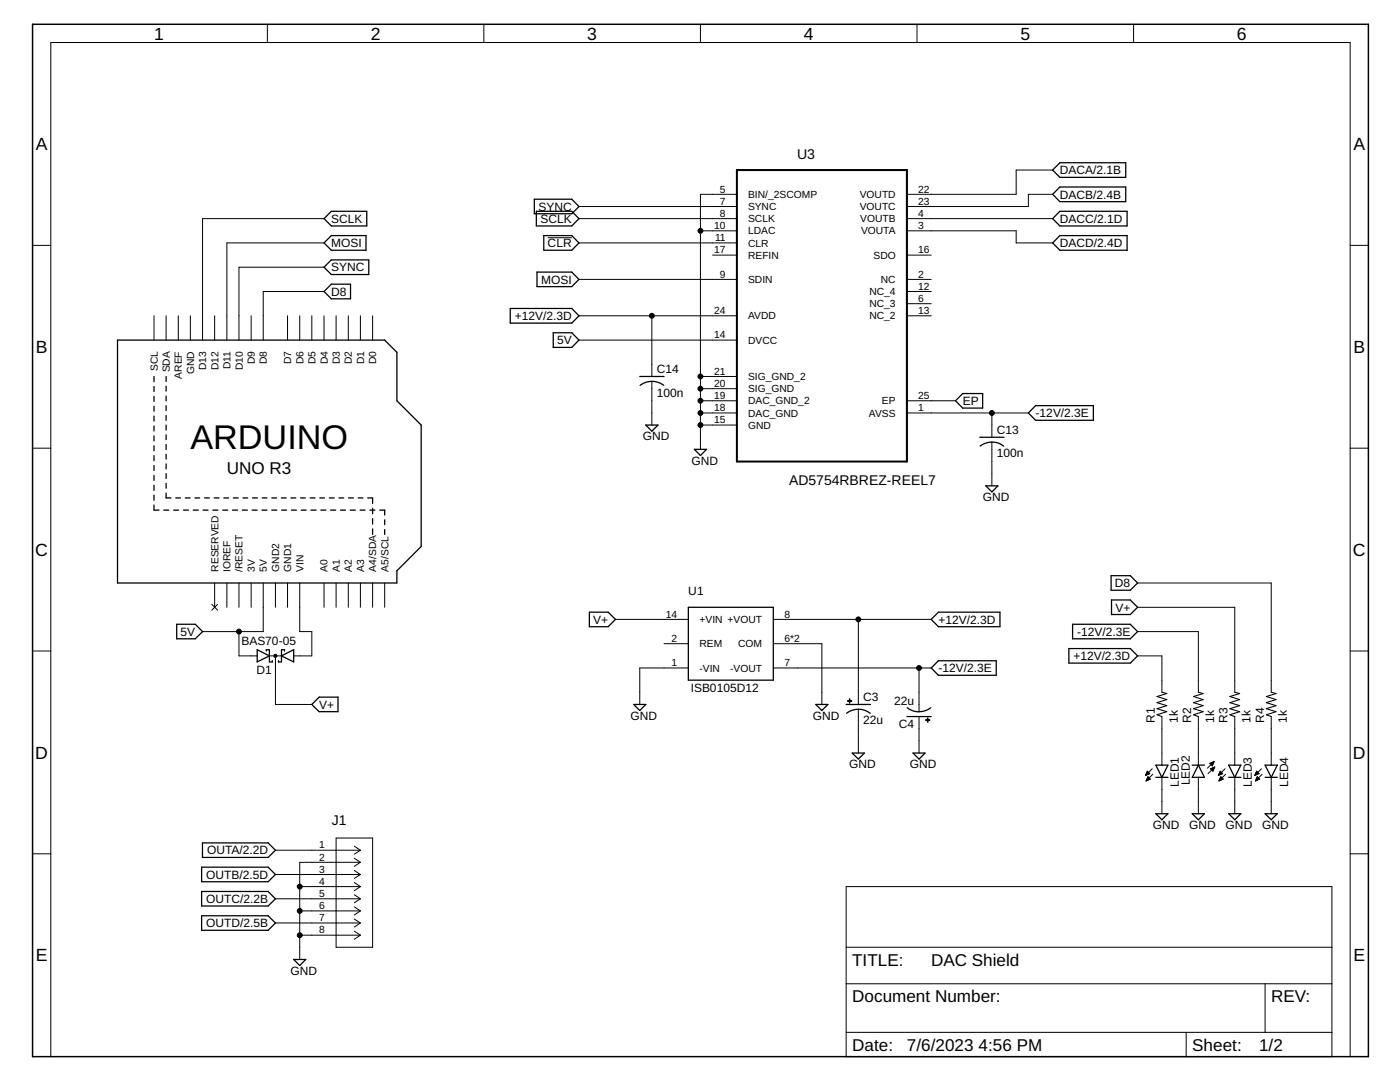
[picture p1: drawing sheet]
<svg xmlns="http://www.w3.org/2000/svg" width="279mm" height="216mm" viewBox="0 0 279 216" stroke-linecap="round" stroke-linejoin="round" font-family="sans-serif">
<g fill="none" stroke="#000" stroke-width=".25">
<path d="M106.6 39.8h7.5l1.4 1.4-1.4 1.5h-7.5zM211.5 32.5h13.2v2.9h-13.2l-1.4-1.5zM211.5 37.3h13.2v2.9h-13.2l-1.4-1.4zM64.7 48.5l1.4-1.5h6.9v2.9h-6.9zM64.7 53.3l1.4-1.4h7.5v2.9h-7.5zM64.7 58.2l1.4-1.5h3.9v2.9h-3.9zM66.1 42.2h7.1v2.9h-7.1l-1.4-1.5zM107 42.2h7.1l1.4 1.4-1.4 1.5h-7.1zM107.2 54.3h6.9l1.4 1.5-1.4 1.4h-6.9zM108.5 47h5.6l1.4 1.5-1.4 1.4h-5.6zM211.5 42.2h13.4v2.9h-13.4l-1.4-1.5zM211.5 47h13.4v2.9h-13.4l-1.4-1.4z"/>
<path d="M23.5 67.9h53.3l2.4 2.4v9.7l4.9 4.8v24.3l-4.9 4.8v2.4h-55.7zM30.7 75.1v1.1M30.7 77.1v1M30.7 79.1v1M33.1 75.1v1M33.1 77.1v.9M33.1 79v1M101.8 61.6h12.3l1.4 1.4-1.4 1.5h-12.3zM110.4 66.4h3.7l1.4 1.5-1.4 1.4h-3.7zM127.7 75.1h4.8M127.7 76.9a3.9 3.9 0 0 1 4.8 0M190.7 80l1.4-1.5h4v2.9h-4z"/>
<path d="M30.7 81v1.1M30.7 83v1M30.7 85v1M30.7 87v1M30.7 88.9v1.1M30.7 90.9v1M30.7 92.9v1M30.7 94.8v1.1M30.7 96.8v1.1M30.7 98.8v1M33.1 80.9v1M33.1 82.9v1"/>
<path d="M33.1 84.8v1M33.1 86.8v.9M33.1 88.7v1M33.1 90.6v1M33.1 92.6v1M33.1 94.5v1M33.1 96.4v1M33.1 98.4v1h1M35.1 99.4h.9M37 99.4h1M38.9 99.4h1M40.8 99.4h1"/>
<path d="M42.7 99.4h1M44.7 99.4h.9M46.6 99.4h.9M48.5 99.4h.9M50.4 99.4h1M52.3 99.4h1M54.2 99.4h1M56.2 99.4h.9M58.1 99.4h.9M60 99.4h.9M61.9 99.4h1M63.8 99.4h1"/>
<path d="M65.7 99.4h1M67.6 99.4h1M69.6 99.4h.9M71.5 99.4h.9M73.4 99.4h1v1.1M128.9 84.8h2.4l-1.2 1.2zM138.6 89.7h2.4l-1.2 1.2zM195.5 87.2h4.9M195.6 89a3.8 3.8 0 0 1 4.7 0M196.7 96.9h2.5l-1.2 1.2zM206.7 80.9h11.5v3h-11.5l-1.5-1.5zM30.7 100.8v1h1"/>
<path d="M32.7 101.8h1M34.6 101.8h1M36.6 101.8h1M38.6 101.8h1M40.5 101.8h1M42.5 101.8h1M44.4 101.8h1M46.4 101.8h1M48.4 101.8h1M50.3 101.8h1M52.3 101.8h1M54.2 101.8h1"/>
<path d="M56.2 101.8h1M58.1 101.8h1.1M60.1 101.8h1M62.1 101.8h1M64 101.8h1M66 101.8h1M67.9 101.8h1M69.9 101.8h1M71.9 101.8h1M73.8 101.8h1M74.4 101.4v1.1M74.4 103.5v1.1"/>
<path d="M74.4 105.5v1.1M75.8 101.8h1v1M76.8 103.7v1M76.8 105.7v.9M221.7 114.9h3.9l1.4 1.4-1.4 1.5h-3.9zM221.8 119.7h3.8l1.4 1.5-1.4 1.4h-3.8zM35.3 124.6h3.7l1.4 1.4-1.4 1.5h-3.7zM51.3 129.6l2.5 1.3-2.5 1.2zM53.1 129.9v-.3h.7v2.5h.6v-.3M56.2 130.9l2.4-1.3v2.5zM56.8 129.9v-.3h-.6v2.5h-.6v-.3M117.6 122.2h3.8l1.4 1.4-1.4 1.5h-3.8z"/>
<path d="M137.4 121.2h16.9v14.5h-16.9zM185.8 123.6l1.5-1.4h12.3v2.9h-12.3zM185.8 133.3l1.5-1.5h11.5v2.9h-11.5zM213.3 129.4h12.3l1.4 1.5-1.4 1.4h-12.3zM214.1 124.6h11.5l1.4 1.4-1.4 1.5h-11.5zM62.2 140.6l1.5-1.5h3.8v2.9h-3.8zM126.5 140.6h2.4l-1.2 1.2zM162.8 140.6h2.4l-1.2 1.2zM168.9 140.6h4.8M169 142.3a3.9 3.9 0 0 1 4.7 0M170.1 150.3h2.4l-1.2 1.2zM181 143h4.8"/>
<path d="M181 141.2l1.4 .7 1 .1M182.2 150.3h2.4l-1.2 1.2zM185.8 141.2l-.9 .5-1.5 .3M230.7 152.7h2.4l-1.2 2.4zM230.7 155.1h2.4M237.9 152.7h2.5M239.2 152.7l1.2 2.4h-2.5zM245.2 155.1h2.4M245.2 152.7h2.4l-1.2 2.4zM252.5 155.1h2.4M252.5 152.7h2.4l-1.2 2.4zM40.2 173h13.3l1.5 1.5-1.5 1.4h-13.3z"/>
<path d="M40.2 177.9h13.3l1.5 1.4-1.5 1.5h-13.3zM40.4 168.2h13.1l1.5 1.5-1.5 1.4h-13.1zM230.7 162.4h2.4l-1.2 1.2zM237.9 162.4h2.5l-1.2 1.2zM245.2 162.4h2.4l-1.2 1.2zM252.5 162.4h2.4l-1.2 1.2zM40.2 182.7h13.3l1.5 1.5-1.5 1.4h-13.3zM58.6 191.5h2.4l-1.2 1.2z"/>
</g>
<g fill="none" stroke="#000" stroke-width=".2">
<path d="M53.4 4.8v3.7M96.6 4.8v3.7M139.8 4.8v3.7M183 4.8v3.7M226.2 4.8v3.7M147.1 38.8h-7.3v50.9M210.1 33.9h-7.3v4.9h-21.8M210.1 38.8h-4.9v2.4h-24.2M6.5 49h3.6M64.7 58.2h-12.2v9.7M64.7 53.3h-17v14.6M64.7 48.5h-19.4v19.4"/>
<path d="M64.7 43.6h-24.3v24.3M109.3 47.4h4.8M115.5 41.2h31.6M115.5 43.6h31.6M115.5 48.5h31.6M115.5 55.8h31.6M139.8 46.1h7.3M142.2 50.9h4.9M181 43.6h29.1M181 46.1h21.8v2.4h7.3M181 50.9h4.8M181 55.8h4.8"/>
<path d="M181 58.2h4.8M269.5 49h3.6M30.7 63v4.9M33.1 63v4.9M35.6 63v4.9M38 63v4.9M42.8 63v4.9M50.1 63v4.9M57.4 63v4.9M59.8 63v4.9M62.2 63v4.9M64.7 63v4.9"/>
<path d="M67.1 63v4.9M69.5 63v4.9M71.9 63v4.9M74.4 63v4.9M115.5 63h31.6M115.5 67.9h31.6M130.1 63v12.1M130.1 76.1v8.7M139.8 75.1h7.3M139.8 77.6h7.3M139.8 80h7.3M181 63h4.8"/>
<path d="M181 80h9.7M181 60.6h4.8M6.5 89.4h3.6M139.8 82.4h7.3M139.8 84.8h7.3M181 82.4h24.2M198 82.4v4.8M198 88.2v8.7M269.5 89.4h3.6M42.8 116.3v4.9M45.3 116.3v4.9M47.7 116.3v4.9"/>
<path d="M50.1 116.3v4.9M52.5 116.3v9.7h-12.1M55 116.3v4.9M57.4 116.3v4.9M59.8 116.3v9.7h2.4v4.9h-3.6M64.7 116.3v4.9M67.1 116.3v4.9M69.5 116.3v4.9M71.9 116.3v4.9M74.4 116.3v4.9M76.8 116.3v4.9M227 116.3h26.7v21.8"/>
<path d="M6.5 129.9h3.6M42.3 120.6l1.1 1.2M43.4 120.6l-1.1 1.2M47.7 126v4.9h3.6M53.8 130.9h2.4M55 130.9v9.7h7.2M122.8 123.6h14.6M132.5 128.4h4.9M137.4 133.3h-9.7v7.3M154.3 133.3h31.5M154.3 128.4h9.7v12.2M154.3 123.6h31.5"/>
<path d="M171.3 123.6v17M183.4 133.3v8.7M227 130.9h4.9v7.2M227 126h12.2v12.1M227 121.2h19.4v16.9M269.5 129.9h3.6M171.3 141.5v8.8M183.4 143v7.3M228.6 154.7h.1M228.7 154.6h.2M228.7 154.5h.5M228.8 154.4h.6"/>
<path d="M228.8 155.7h.1M228.8 154.3h.6M228.8 155.6h.4M228.9 154.2h.3M228.9 155.5h.5M228.9 154.1h.2M228.9 155.4h.6M229 153.9h.1M229 155.3h.4M229 155.2h.3M229.1 155.1h.1M229.1 155l.5 .5-.9 .3z"/>
<path d="M229.5 154.4l-.5-.5-.4 .8M229.5 154.4l-.9 .3M230 153.4l-1.4 1.3M230.1 154.5l-1.4 1.3M231.9 143v9.7M231.9 155.1v7.3M239.2 143v9.7M239.2 155.1v7.3M241.5 152.3h.6M241.6 153.4l.8-.4-.3 .9zM241.6 152.4h.5M241.6 153.5h.6"/>
<path d="M241.7 152.2h.5M241.7 153.4h.6M241.7 152.6h.3M241.8 153.6h.4M241.8 152.7h.2M241.9 153.7h.2M241.9 152.1h.3M242 153.2h.3M242 153.8h.1M242.2 152h.1M242.2 153.1h.2M242.3 152l-1.3 1.3"/>
<path d="M242.3 152l-.4 .8M242.3 152l-.9 .3 .6 .5M242.4 153l-1.3 1.4M243.2 154.7h.1M243.2 154.6h.3M243.2 154.5h.5M243.3 154.4h.7M243.3 155.7h.2M243.4 154.3h.5M243.4 155.6h.3M243.4 154.2h.4M243.4 155.5h.6"/>
<path d="M243.5 154.1h.2M243.5 155.4h.6M243.5 153.9h.1M243.5 155.3h.4M243.5 153.9l.5 .5-.8 .3zM243.5 155.2h.3M243.6 155.1h.1M243.6 155l.5 .5-.8 .3zM244.5 153.4l-1.3 1.3M244.6 154.5l-1.3 1.3M246.4 143v9.7M246.4 155.1v7.3"/>
<path d="M250.4 154.7h.1M250.5 154.6h.2M250.5 154.5h.5M250.6 154.4h.6M250.6 155.7h.1M250.6 154.3h.6M250.6 155.6h.4M250.7 154.2h.4M250.7 155.5h.6M250.7 154.1h.2M250.7 155.4h.6M250.8 153.9h.1"/>
<path d="M250.8 155.3h.4M250.8 155.2h.3M250.9 155.1h.1M250.9 155l.5 .5-.9 .3zM251.3 154.4l-.5-.5-.4 .8M251.3 154.4l-.9 .3M251.8 153.4l-1.4 1.3M251.9 154.5l-1.4 1.3M253.7 143v9.7M253.7 155.1v7.3M6.5 170.4h3.6M55 169.7h16.9"/>
<path d="M55 174.5h16.9M55 179.3h16.9M59.8 176.9h12.1M67.1 167.2h7.3v21.8h-7.3zM70.7 168.8l1.2 .9M70.7 171.3l1.2 .8M70.7 173.7l1.2 .8M70.7 176.1l1.2 .8M70.7 178.5l1.2 .8M71.9 172.1h-12.1v19.4M71.9 169.7l-1.2 .7M71.9 172.1l-1.2 .8"/>
<path d="M71.9 174.5l-1.2 .8M71.9 176.9l-1.2 .8M71.9 179.3l-1.2 .8M168.9 176.9h96.9v33.9h-96.9zM269.5 170.4h3.6M55 184.2h16.9M59.8 181.8h12.1M59.8 186.6h12.1M70.7 181l1.2 .8M70.7 183.4l1.2 .8M70.7 185.8l1.2 .8M71.9 181.8l-1.2 .8"/>
<path d="M71.9 184.2l-1.2 .8M71.9 186.6l-1.2 .8M168.9 189h96.9M168.9 196.3h96.9M252.5 196.3v9.7M10.1 210.8v-202.3h259.4v202.3M168.9 206h96.9M236.7 206v4.8"/>
</g>
<g fill="#000" stroke="#000" stroke-width=".2">
<path d="M54.7 130.6h.5l.1 .3-.1 .2-.2 .1-.3-.1z" fill-rule="evenodd"/>
<circle cx="139.8" cy="46.1" r=".49"/>
<circle cx="130.1" cy="63" r=".49"/>
<circle cx="139.8" cy="75.1" r=".49"/>
<circle cx="139.8" cy="80" r=".49"/>
<circle cx="139.8" cy="77.6" r=".49"/>
<circle cx="139.8" cy="82.4" r=".49"/>
<circle cx="139.8" cy="84.8" r=".49"/>
<circle cx="198" cy="82.4" r=".49"/>
<circle cx="47.7" cy="126" r=".49"/>
<circle cx="171.3" cy="123.6" r=".49"/>
<circle cx="183.4" cy="133.3" r=".49"/>
<circle cx="59.8" cy="176.9" r=".49"/>
<circle cx="59.8" cy="181.8" r=".49"/>
<circle cx="59.8" cy="186.6" r=".49"/>
</g>
<path d="M147.1 33.9h33.9v58.2h-33.9z" fill="none" stroke="#000" stroke-width=".4"/>
<path d="M231.9 138.1l1 .3-2 .6 2 .6-2 .6 2 .6-2 .6 2 .6-2 .6 1 .4M239.2 138.1l.9 .3-1.9 .6 1.9 .6-1.9 .6 1.9 .6-1.9 .6 1.9 .6-1.9 .6 1 .4M246.4 138.1l1 .3-2 .6 2 .6-2 .6 2 .6-2 .6 2 .6-2 .6 1 .4M253.7 138.1l1 .3-2 .6 2 .6-2 .6 2 .6-2 .6 2 .6-2 .6 1 .4" fill="none" stroke="#000" stroke-width=".21"/>
<path d="M169.1 139.8h.9v.1h-.9zM169.5 139.4h.1v.9h-.1zM184.7 143.6h.9v.1h-.9zM185.1 143.3h.1v.8h-.1z" fill="#000" stroke="#000" stroke-width=".2"/>
<path d="M6.5 4.8h266.6v206h-266.6z" fill="none" stroke="#000" stroke-width=".3"/>
<text font-size="6.8" x="38" y="89.7">ARDUINO</text>
<g font-size="3.5">
<text x="30.8" y="7.9">1</text>
<text x="74" y="7.9">2</text>
<text x="117.2" y="7.9">3</text>
<text x="160.4" y="7.9">4</text>
<text x="203.6" y="7.9">5</text>
<text x="246.9" y="7.9">6</text>
<text x="7.2" y="30">A</text>
<text x="270.1" y="30">A</text>
<text x="7.2" y="70.4">B</text>
<text x="270.1" y="70.4">B</text>
<text x="7" y="110.9">C</text>
<text x="270" y="110.9">C</text>
<text x="7" y="151.4">D</text>
<text x="270" y="151.4">D</text>
<text x="7.2" y="191.9">E</text>
<text x="270.1" y="191.9">E</text>
</g>
<g font-size="3.4">
<text x="45.3" y="94.5">UNO R3</text>
<text x="170.1" y="192.7">TITLE:</text>
<text x="185.8" y="192.7">DAC Shield</text>
<text x="170.1" y="199.9">Document Number:</text>
<text x="253.7" y="199.9">REV:</text>
<text x="170.1" y="209.6">Date:</text>
<text x="181" y="209.6">7/6/2023</text>
<text x="195.3" y="209.6">4:56 PM</text>
<text x="237.9" y="209.6">Sheet:</text>
<text x="251.3" y="209.6">1/2</text>
</g>
<g font-size="2.8">
<text x="159.1" y="31.7">U3</text>
<text x="157.5" y="96.9">AD5754RBREZ-REEL7</text>
<text x="66.2" y="164.6">J1</text>
</g>
<g font-size="2.4">
<text x="211.5" y="34.8">DACA/2.1B</text>
<text x="211.5" y="39.6">DACB/2.4B</text>
<text x="66.1" y="44.5">SCLK</text>
<text x="107.5" y="42">SYNC</text>
<text x="107.9" y="44.5">SCLK</text>
<text x="211.5" y="44.5">DACC/2.1D</text>
<text x="66.1" y="49.3">MOSI</text>
<text x="109.3" y="49.3">CLR</text>
<text x="211.5" y="49.3">DACD/2.4D</text>
<text x="66.1" y="54.2">SYNC</text>
<text x="66.1" y="59">D8</text>
<text x="108" y="56.6">MOSI</text>
<text x="102.7" y="63.9">+12V/2.3D</text>
<text x="111.2" y="68.7">5V</text>
<text x="131.1" y="74.5">C14</text>
<text x="131.1" y="79.1">100n</text>
<text x="192.1" y="80.8">EP</text>
<text x="206.7" y="83.2">-12V/2.3E</text>
<text x="128.3" y="87.9">GND</text>
<text x="198.9" y="86.6">C13</text>
<text x="138" y="92.7">GND</text>
<text x="198.9" y="91.2">100n</text>
<text x="196.1" y="100">GND</text>
<text x="137.4" y="118.8">U1</text>
<text x="222.5" y="117.2">D8</text>
<text x="118.4" y="124.4">V+</text>
<text x="187.3" y="124.4">+12V/2.3D</text>
<text x="222.6" y="122">V+</text>
<text x="36.1" y="126.9">5V</text>
<text x="48.2" y="128.8">BAS70-05</text>
<text x="214.2" y="131.7">+12V/2.3D</text>
<text x="215" y="126.9">-12V/2.3E</text>
<text x="51.2" y="134.5">D1</text>
<text x="187.3" y="134.1">-12V/2.3E</text>
<text x="63.7" y="141.4">V+</text>
<text x="125.9" y="143.6">GND</text>
<text x="137.9" y="138.1">ISB0105D12</text>
<text x="162.2" y="143.6">GND</text>
<text x="172.3" y="140">C3</text>
<text x="178.4" y="140.7">22u</text>
<text x="172.3" y="144.6">22u</text>
<text x="179.4" y="145.3">C4</text>
<text x="230.5" y="144.2" transform="rotate(-90 230.5 144.2)">R1</text>
<text x="235" y="144.2" transform="rotate(-90 235 144.2)">1k</text>
<text x="237.7" y="144.2" transform="rotate(-90 237.7 144.2)">R2</text>
<text x="242.3" y="144.2" transform="rotate(-90 242.3 144.2)">1k</text>
<text x="245" y="144.2" transform="rotate(-90 245 144.2)">R3</text>
<text x="249.6" y="144.2" transform="rotate(-90 249.6 144.2)">1k</text>
<text x="252.3" y="144.2" transform="rotate(-90 252.3 144.2)">R4</text>
<text x="256.8" y="144.2" transform="rotate(-90 256.8 144.2)">1k</text>
<text x="169.5" y="153.3">GND</text>
<text x="181.6" y="153.3">GND</text>
<text x="235.3" y="157" transform="rotate(-90 235.3 157)">LED1</text>
<text x="237.5" y="156.7" transform="rotate(-90 237.5 156.7)">LED2</text>
<text x="249.8" y="157" transform="rotate(-90 249.8 157)">LED3</text>
<text x="257.1" y="157" transform="rotate(-90 257.1 157)">LED4</text>
<text x="230.1" y="165.4">GND</text>
<text x="237.3" y="165.4">GND</text>
<text x="244.6" y="165.4">GND</text>
<text x="251.9" y="165.4">GND</text>
<text x="41.3" y="170.5">OUTA/2.2D</text>
<text x="41.2" y="175.3">OUTB/2.5D</text>
<text x="41.2" y="185">OUTD/2.5B</text>
<text x="41.2" y="180.2">OUTC/2.2B</text>
<text x="58" y="194.5">GND</text>
</g>
<g font-size="2.1">
<text x="143.7" y="38.4">5</text>
<text x="143.7" y="40.9">7</text>
<text x="149.3" y="39.5">BIN/_2SCOMP</text>
<text x="149.3" y="41.9">SYNC</text>
<text x="171.6" y="41.9">VOUTC</text>
<text x="171.6" y="39.5">VOUTD</text>
<text x="183.2" y="40.9">23</text>
<text x="183.2" y="38.4">22</text>
<text x="142.5" y="45.7">10</text>
<text x="143.7" y="43.3">8</text>
<text x="149.3" y="44.4">SCLK</text>
<text x="149.3" y="46.8">LDAC</text>
<text x="171.7" y="44.4">VOUTB</text>
<text x="171.8" y="46.8">VOUTA</text>
<text x="183.2" y="45.7">3</text>
<text x="183.2" y="43.3">4</text>
<text x="142.5" y="50.6">17</text>
<text x="142.7" y="48.1">11</text>
<text x="149.3" y="49.2">CLR</text>
<text x="149.3" y="51.6">REFIN</text>
<text x="174.3" y="51.6">SDO</text>
<text x="183.2" y="50.6">16</text>
<text x="143.7" y="55.4">9</text>
<text x="149.3" y="56.5">SDIN</text>
<text x="173.5" y="58.9">NC_4</text>
<text x="175.8" y="56.5">NC</text>
<text x="183.2" y="57.8">12</text>
<text x="183.2" y="55.4">2</text>
<text x="142.5" y="62.7">24</text>
<text x="149.3" y="63.7">AVDD</text>
<text x="173.5" y="63.7">NC_2</text>
<text x="173.5" y="61.3">NC_3</text>
<text x="183.2" y="62.7">13</text>
<text x="183.2" y="60.3">6</text>
<text x="142.5" y="67.5">14</text>
<text x="149.3" y="68.6">DVCC</text>
<text x="31.5" y="74.1" transform="rotate(-90 31.5 74.1)">SCL</text>
<text x="33.9" y="74.3" transform="rotate(-90 33.9 74.3)">SDA</text>
<text x="36.3" y="75.6" transform="rotate(-90 36.3 75.6)">AREF</text>
<text x="38.7" y="74.6" transform="rotate(-90 38.7 74.6)">GND</text>
<text x="41.2" y="73.9" transform="rotate(-90 41.2 73.9)">D13</text>
<text x="43.6" y="73.9" transform="rotate(-90 43.6 73.9)">D12</text>
<text x="46" y="73.7" transform="rotate(-90 46 73.7)">D11</text>
<text x="48.4" y="73.9" transform="rotate(-90 48.4 73.9)">D10</text>
<text x="50.9" y="72.7" transform="rotate(-90 50.9 72.7)">D9</text>
<text x="53.3" y="72.7" transform="rotate(-90 53.3 72.7)">D8</text>
<text x="58.1" y="72.7" transform="rotate(-90 58.1 72.7)">D7</text>
<text x="60.5" y="72.7" transform="rotate(-90 60.5 72.7)">D6</text>
<text x="63" y="72.7" transform="rotate(-90 63 72.7)">D5</text>
<text x="65.4" y="72.7" transform="rotate(-90 65.4 72.7)">D4</text>
<text x="67.8" y="72.7" transform="rotate(-90 67.8 72.7)">D3</text>
<text x="70.2" y="72.7" transform="rotate(-90 70.2 72.7)">D2</text>
<text x="72.7" y="72.7" transform="rotate(-90 72.7 72.7)">D1</text>
<text x="75.1" y="72.7" transform="rotate(-90 75.1 72.7)">D0</text>
<text x="142.5" y="74.8">21</text>
<text x="142.5" y="77.2">20</text>
<text x="149.3" y="75.9">SIG_GND_2</text>
<text x="142.5" y="79.6">19</text>
<text x="142.5" y="82.1">18</text>
<text x="149.3" y="78.3">SIG_GND</text>
<text x="149.3" y="80.7">DAC_GND_2</text>
<text x="149.3" y="83.1">DAC_GND</text>
<text x="173.4" y="83.1">AVSS</text>
<text x="176" y="80.7">EP</text>
<text x="183.2" y="82.1">1</text>
<text x="183.2" y="79.6">25</text>
<text x="142.5" y="84.5">15</text>
<text x="149.3" y="85.6">GND</text>
<text x="43.6" y="114.1" transform="rotate(-90 43.6 114.1)">RESERVED</text>
<text x="46" y="114.1" transform="rotate(-90 46 114.1)">IOREF</text>
<text x="48.4" y="114.1" transform="rotate(-90 48.4 114.1)">/RESET</text>
<text x="50.8" y="114.1" transform="rotate(-90 50.8 114.1)">3V</text>
<text x="53.3" y="114.1" transform="rotate(-90 53.3 114.1)">5V</text>
<text x="55.7" y="114.1" transform="rotate(-90 55.7 114.1)">GND2</text>
<text x="58.1" y="114.1" transform="rotate(-90 58.1 114.1)">GND1</text>
<text x="60.5" y="114.1" transform="rotate(-90 60.5 114.1)">VIN</text>
<text x="65.4" y="114.1" transform="rotate(-90 65.4 114.1)">A0</text>
<text x="67.8" y="114.1" transform="rotate(-90 67.8 114.1)">A1</text>
<text x="70.2" y="114.1" transform="rotate(-90 70.2 114.1)">A2</text>
<text x="72.7" y="114.1" transform="rotate(-90 72.7 114.1)">A3</text>
<text x="75.1" y="114.1" transform="rotate(-90 75.1 114.1)">A4/SDA</text>
<text x="77.5" y="114.1" transform="rotate(-90 77.5 114.1)">A5/SCL</text>
<text x="132.9" y="123.3">14</text>
<text x="139.6" y="124.3">+VIN +VOUT</text>
<text x="156.6" y="123.3">8</text>
<text x="134" y="128.1">2</text>
<text x="139.6" y="129.2">REM</text>
<text x="147.3" y="129.2">COM</text>
<text x="156.6" y="128.1">6*2</text>
<text x="134" y="133">1</text>
<text x="139.6" y="134">-VIN</text>
<text x="145.7" y="134">-VOUT</text>
<text x="156.6" y="133">7</text>
<text x="63.7" y="169.3">1</text>
<text x="63.7" y="171.7">2</text>
<text x="63.7" y="174.1">3</text>
<text x="63.7" y="176.6">4</text>
<text x="63.7" y="179">5</text>
<text x="63.7" y="181.4">6</text>
<text x="63.7" y="183.8">7</text>
<text x="63.7" y="186.3">8</text>
</g>
</svg>
